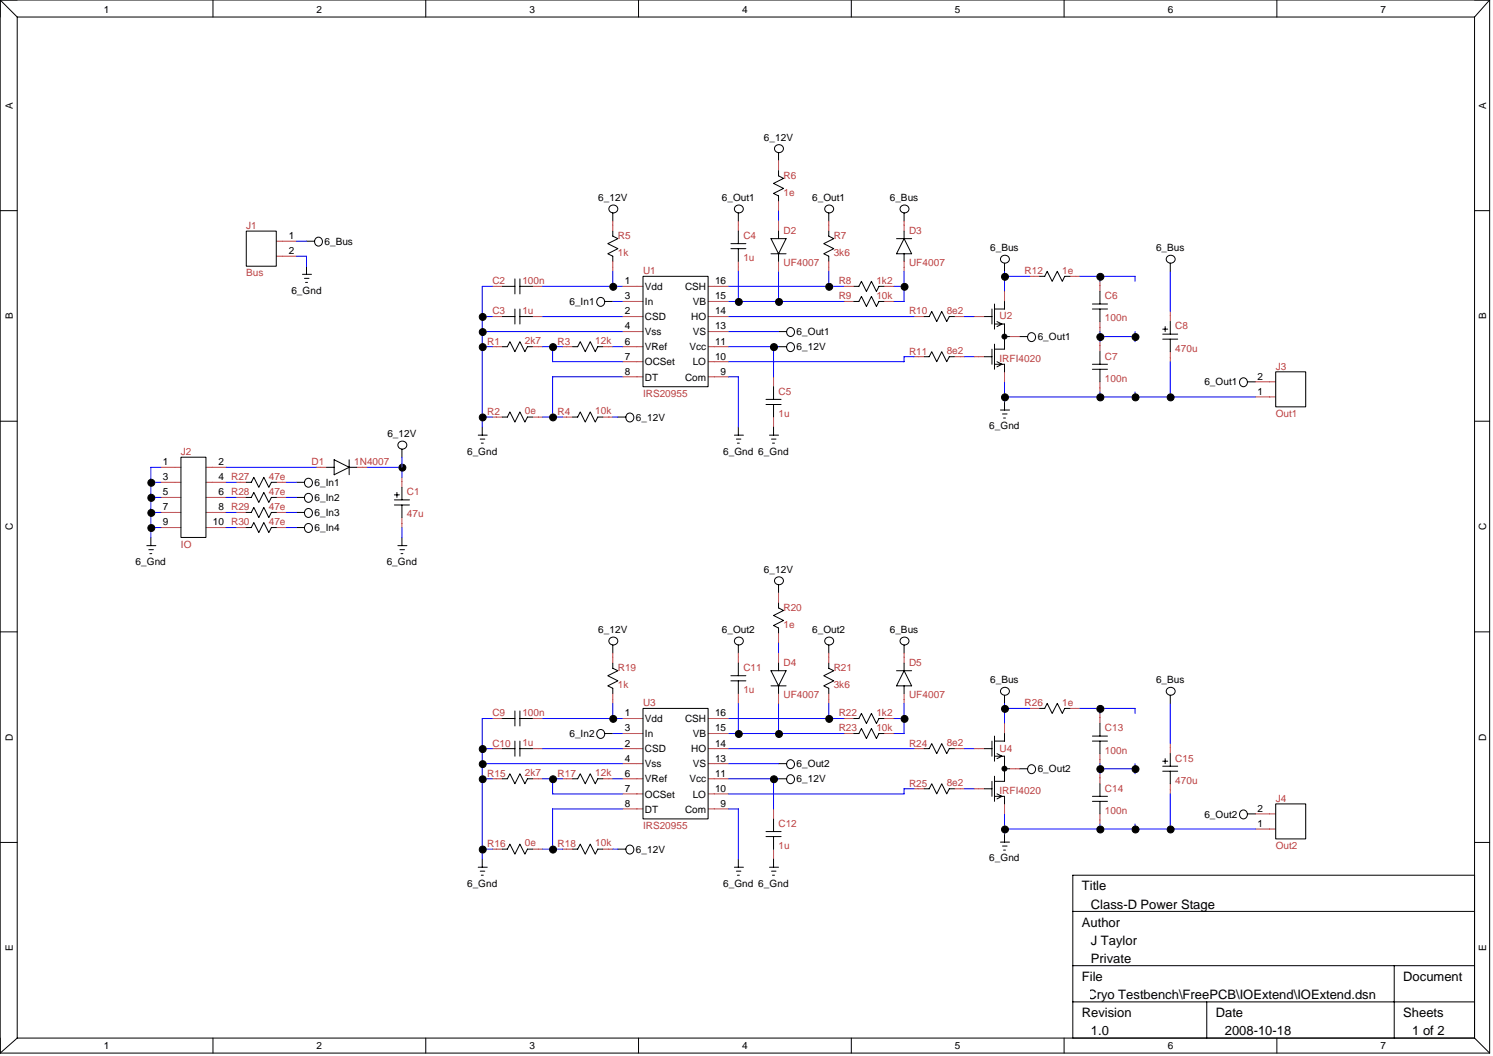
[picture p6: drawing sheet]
<svg xmlns="http://www.w3.org/2000/svg" width="297mm" height="210mm" viewBox="0 0 297 210" stroke-linecap="round" stroke-linejoin="round" font-family="sans-serif">
<g fill="none" stroke="#c04040" stroke-width=".2">
<path d="M154.9 32v2M154.9 40v2M55 48h4M55 50.9h4M98 56.9h1.9M105.9 56.9h2M121.9 44v2M121.9 51.9v2.1M123.9 56.9h4M123.9 59.9h4M140.9 56.9h4M140.9 59.9h4"/>
<path d="M146.9 44v2M146.9 51.9v2.1M154.9 44v2M154.9 51.9v2.1M164.9 44v2M164.9 51.9v2.1M167.9 56.9h2M167.9 59.9h2M175.9 56.9h2M175.9 59.9h2M179.9 44v2M179.9 51.9v2.1"/>
<path d="M199.9 58v1.9M204.8 54.9h2M212.8 54.9h2M218.8 55.9v2.1M98 62.9h1.9M98 68.9h1.9M105.9 62.9h2M105.9 68.9h2M111.9 68.9h2M119.9 68.9h2M123.9 62.9h4M123.9 68.9h4"/>
<path d="M123.9 65.9h4M123.9 71.9h4M123.9 74.9h4M140.9 62.9h4M140.9 68.9h4M140.9 65.9h4M140.9 71.9h4M140.9 74.9h4M153.9 74.9v2M181.9 70.9h2M181.9 62.9h2M189.9 70.9h2"/>
<path d="M189.9 62.9h2M193.9 70.9h2M193.9 62.9h2M199.9 73.9v2M200.8 66.9h2.1M218.8 63.9v2M218.8 67.9v2M218.8 75.9v2M232.8 61.9v2M232.8 69.9v2M249.8 78.9h4M249.8 75.9h4"/>
<path d="M32 92.9h4M32 95.9h4M32 98.9h4M41 92.9h4M41 95.9h4M41 98.9h4M47 95.9h2M47 98.9h2M55 95.9h2M55 98.9h2M63 92.9h2M71 92.9h2"/>
<path d="M80 94.9v2M98 82.9h1.9M105.9 82.9h2M111.9 82.9h2M119.9 82.9h2M153.9 82.9v2M32 101.9h4M32 104.9h4M41 101.9h4M41 104.9h4M47 101.9h2M47 104.9h2"/>
<path d="M55 101.9h2M55 104.9h2M80 102.9v2M154.9 117.9v2M121.9 129.9v2M121.9 137.9v2M146.9 129.9v2M146.9 137.9v2M154.9 125.9v2M154.9 129.9v2M154.9 137.9v2M164.9 129.9v2"/>
<path d="M164.9 137.9v2M179.9 129.9v2M179.9 137.9v2M98 148.9h1.9M98 142.9h1.9M98 154.9h1.9M105.9 148.9h2M105.9 142.9h2M105.9 154.9h2M111.9 154.9h2M119.9 154.9h2M123.9 148.9h4"/>
<path d="M123.9 142.9h4M123.9 154.9h4M123.9 145.9h4M123.9 151.8h4M123.9 157.9h4M140.9 148.9h4M140.9 142.9h4M140.9 154.9h4M140.9 145.9h4M140.9 151.8h4M140.9 157.9h4M167.9 142.9h2"/>
<path d="M167.9 145.9h2M175.9 142.9h2M175.9 145.9h2M181.9 156.8h2M181.9 148.9h2M189.9 156.8h2M189.9 148.9h2M193.9 156.8h2M193.9 148.9h2M199.9 143.9v2M199.9 159.9v1.9M200.8 152.9h2.1"/>
<path d="M204.8 140.9h2M212.8 140.9h2M218.8 141.9v2M218.8 149.9v1.9M218.8 153.9v2M232.8 147.9v2M232.8 155.9v2M98 168.8h1.9M105.9 168.8h2M111.9 168.8h2M119.9 168.8h2M123.9 160.8h4"/>
<path d="M140.9 160.8h4M153.9 160.8v2.1M153.9 168.8v2M218.8 161.8v2.1M249.8 164.8h4M249.8 161.8h4"/>
</g>
<g fill="none" stroke="#000" stroke-width=".2">
<path d="M0 0h296.4M0 0v209.4M0 0l3.4 3.4M3.4 3.4h290M3.4 3.4v203M42.4 0v3.4M84.7 0v3.4M127 0v3.4M169.4 0v3.4M211.7 0v3.4M254 0v3.4M293.4 3.4v203"/>
<path d="M296.4 0v209.4M296.4 0l-3 3.4M154.9 34v1l1 .5-2 1 2 1-2 1 1 .5v1M154.9 30.4v1.6M0 41.9h3.4M49 46h6v6.9h-6zM60.2 54.5h1.8M60.6 55.4h.9M60.8 56.2h.4M61 48h1.6M61 53v1.5M99.9 56.9h2.5"/>
<path d="M102.4 55.5v2.9M103.4 56.9h2.5M103.4 55.5v2.9M120.3 59.9h1.6M121.9 46v.9l1 .6-2 1 2 .9-2 1.1 1 .4v1M121.9 42.4v1.6M127.9 54.9h13v22h-13zM145.4 48.5h3M145.4 49.4h3M146.9 42.4v1.6M146.9 46v2.5M146.9 49.4v2.5"/>
<path d="M153.4 47.5h3l-1.5 3zM153.4 50.5h3M154.9 46v1.5M154.9 50.5v1.4M164.9 46v.9l1 .6-2 1 2 .9-2 1.1 1 .4v1M164.9 42.4v1.6M169.9 56.9h1l.5-1 1 2.1 1-2.1 1 2.1 .5-1.1h1M169.9 59.9h1l.5-1 1 2 1-2 1 2 .5-1h1M178.4 47.5h3M179.9 47.5l1.5 3h-3zM179.9 42.4v1.6M179.9 46v1.5"/>
<path d="M179.9 50.5v1.4M199.9 52.3v1.7M199.9 59.9v1.5h-2M206.8 54.9h1.1l.4-.9 1 1.9 1.1-1.9 .9 1.9 .5-1h1M218.8 58v2.5M232.8 52.3v1.7M293.4 41.9h3M99.9 68.9h1l.5-1 1 2 1-2 1 2 .5-1h1M99.9 62.9h2.5M102.4 61.4v3M103.4 62.9h2.5M103.4 61.4v3"/>
<path d="M113.9 68.9h1l.5-1 1 2 1-2 1 2 .5-1h1M152.4 79.4h3M153.9 76.9v2.5M154.9 68.9h1.6M154.9 65.9h1.6M183.9 70.9h1l.5-1 1 2 1-2 1 2 .5-1h1M183.9 62.9h1l.5-1 1 2 1-2 1 2 .5-1h1M195.9 70.9h1.5M195.9 62.9h1.5M197.4 61.4v3M197.4 69.4v3M197.9 64.4h2v5h-2"/>
<path d="M197.9 72.4h2v1.5M197.9 60.5v4.9M197.9 68.4v5M198.3 63.9l1 .5-1 .5M198.3 71.9l1 .5-1 .5M199.9 79.9v1.6M199.9 66.9h.9M202.9 66.9h1.5M217.3 72.4h3M217.3 73.4h3M217.3 60.5h3M217.3 61.4h3"/>
<path d="M218.8 61.4v2.5M218.8 69.9v2.5M218.8 73.4v2.5M231.3 66.4h3M231.3 67.4h3M231.3 65.4h1M231.8 64.9v1M232.8 63.9v2.5M232.8 67.4v2.5M248.2 75.9h1.6M253.8 73.9h6v7h-6zM0 83.8h3.4"/>
<path d="M36 90.9h5v16h-5zM49 95.9h1l.5-1 1 2 1-2 1 2 .5-1h1M49 98.9h1l.5-1 1 2 1-2 1 2 .5-1h1M59 95.9h1.6M59 98.9h1.6M65 92.9h1.5M66.5 91.4l3 1.5-3 1.5zM69.5 91.4v3M69.5 92.9h1.5M78.5 99.4h3M78.5 98.4h1M79 97.9v1"/>
<path d="M80 89.3v1.6M80 96.9v2.5M95.1 86.5h1.8M95.5 87.3h1M95.8 88.1h.4M95.9 84.9v1.6M99.9 82.9h1l.5-1 1 2 1-2 1 2 .5-1h1M113.9 82.9h1l.5-1 1 2 1-2 1 2 .5-1h1M122.9 82.9h1.6M146.1 86.5h1.8M146.5 87.3h.9M146.7 88.1h.4"/>
<path d="M146.9 84.9v1.6M152.4 80.4h3M153.1 86.5h1.8M153.5 87.3h.9M153.7 88.1h.4M153.9 80.4v2.5M153.9 84.9v1.6M199 81.5h1.8M199.4 82.3h1M199.7 83.1h.3M293.4 83.8h3M29.2 108.5h1.8"/>
<path d="M29.6 109.3h.9M29.8 110.1h.4M30 106.9v1.6M49 101.9h1l.5-1 1 2 1-2 1 2 .5-1h1M49 104.9h1l.5-1 1 2 1-2 1 2 .5-1h1M59 101.9h1.6M59 104.9h1.6M78.5 100.4h3M79.2 108.5h1.8M79.6 109.3h.9M79.8 110.1h.4M80 100.4v2.5"/>
<path d="M80 106.9v1.6M154.9 119.9v1l1 .5-2 1 2 1-2 1 1 .5v1M154.9 116.3v1.6M0 125.6h3.4M121.9 131.9v1l1 .5-2 1 2 1-2 1 1 .5v1M121.9 128.3v1.6M145.4 134.4h3M145.4 135.4h3M146.9 128.3v1.6M146.9 131.9v2.5M146.9 135.4v2.5M153.4 133.4h3l-1.5 3z"/>
<path d="M153.4 136.4h3M154.9 131.9v1.5M154.9 136.4v1.5M164.9 131.9v1l1 .5-2 1 2 1-2 1 1 .5v1M164.9 128.3v1.6M178.4 133.4h3M179.9 133.4l1.5 3h-3zM179.9 128.3v1.6M179.9 131.9v1.5M179.9 136.4v1.5M199.9 138.3v1.6M232.8 138.3v1.6"/>
<path d="M293.4 125.6h3M99.9 154.9h1l.5-1 1 2 1-2 1 2 .5-1h1M99.9 148.9h2.5M99.9 142.9h2.5M102.4 141.4v3M102.4 147.4v3M103.4 141.4v3M103.4 147.4v3M103.4 148.9h2.5M103.4 142.9h2.5M113.9 154.9h1l.5-1 1 2 1-2 1 2 .5-1h1M120.3 145.9h1.6"/>
<path d="M127.9 140.9h13v21.9h-13zM154.9 154.9h1.6M154.9 151.8h1.6M169.9 142.9h1l.5-1 1 2 1-2 1 2 .5-1h1M169.9 145.9h1l.5-1 1 2 1-2 1 2 .5-1h1M183.9 156.8h1l.5-.9 1 2 1-2 1 2 .5-1.1h1M183.9 148.9h1l.5-1 1 2 1-2 1 2 .5-1h1M195.9 156.8h1.5M195.9 148.9h1.5M197.4 147.4v3M197.4 155.4v2.9M197.9 150.4h2v5h-2"/>
<path d="M197.9 158.3h2v1.6M197.9 146.4v5M197.9 154.3v5M198.3 149.9l1 .5-1 .5M198.3 157.9l1 .4-1 .6M199.9 145.9v1.5h-2M199.9 152.9h.9M202.9 152.9h1.5M206.8 140.9h1.1l.4-1 1 2 1.1-2 .9 2 .5-1h1M217.3 158.3h3M217.3 159.3h3M217.3 146.4h3"/>
<path d="M217.3 147.4h3M218.8 143.9v2.5M218.8 147.4v2.5M218.8 155.9v2.4M218.8 159.3v2.5M231.3 152.4h3M231.3 153.4h3M231.3 151.4h1M231.8 150.9v.9M232.8 149.9v2.5M232.8 153.4v2.5M253.8 159.9h6v6.9h-6z"/>
<path d="M0 167.5h3.4M95.1 172.4h1.8M95.5 173.2h1M95.8 174h.4M95.9 170.8v1.6M99.9 168.8h1l.5-.9 1 1.9 1-1.9 1 1.9 .5-1h1M113.9 168.8h1l.5-.9 1 1.9 1-1.9 1 1.9 .5-1h1M122.9 168.8h1.6M146.1 172.4h1.8M146.5 173.2h.9M146.7 174h.4M146.9 170.8v1.6"/>
<path d="M152.4 165.4h3M152.4 166.3h3M153.1 172.4h1.8M153.5 173.2h.9M153.7 174h.4M153.9 162.9v2.5M153.9 166.3v2.5M153.9 170.8v1.6M199 167.4h1.8M199.4 168.2h1M199.7 169h.3M199.9 165.8v1.6"/>
<path d="M248.2 161.8h1.6M293.4 174h-80v32.4M293.4 167.5h3M213.4 181.2h80M213.4 192h80M213.4 199.2h80M240.1 199.2v7.2M277.4 192v14.4M0 209.4h296.4M3.4 206.4h290M3.4 206.4l-3.4 3M42.4 206.4v3"/>
<path d="M84.7 206.4v3M127 206.4v3M169.4 206.4v3M211.7 206.4v3M254 206.4v3M293.4 206.4l3 3"/>
<circle cx="155" cy="29.6" r=".85"/>
<circle cx="63.3" cy="48" r=".83"/>
<circle cx="119.5" cy="60" r=".84"/>
<circle cx="122.1" cy="41.6" r=".85"/>
<circle cx="147" cy="41.6" r=".85"/>
<circle cx="165" cy="41.6" r=".85"/>
<circle cx="180" cy="41.6" r=".85"/>
<circle cx="200" cy="51.6" r=".85"/>
<circle cx="233" cy="51.6" r=".85"/>
<circle cx="157.2" cy="66" r=".83"/>
<circle cx="157.2" cy="69" r=".83"/>
<circle cx="205.2" cy="67" r=".84"/>
<circle cx="247.3" cy="76" r=".83"/>
<circle cx="61.3" cy="96" r=".84"/>
<circle cx="61.3" cy="99" r=".84"/>
<circle cx="80.1" cy="88.5" r=".85"/>
<circle cx="125.3" cy="83" r=".84"/>
<circle cx="61.3" cy="105" r=".84"/>
<circle cx="61.3" cy="102" r=".84"/>
<circle cx="155" cy="115.5" r=".85"/>
<circle cx="122.1" cy="127.5" r=".85"/>
<circle cx="147" cy="127.5" r=".85"/>
<circle cx="165" cy="127.5" r=".85"/>
<circle cx="180" cy="127.5" r=".85"/>
<circle cx="200" cy="137.5" r=".85"/>
<circle cx="233" cy="137.5" r=".85"/>
<circle cx="119.5" cy="145.9" r=".84"/>
<circle cx="157.2" cy="151.9" r=".83"/>
<circle cx="157.2" cy="154.9" r=".83"/>
<circle cx="205.2" cy="152.9" r=".84"/>
<circle cx="125.3" cy="168.9" r=".84"/>
<circle cx="247.3" cy="161.9" r=".83"/>
</g>
<g fill="none" stroke="#00f" stroke-width=".2">
<path d="M59 48h2M59 50.9h2v2.1M98 56.9h-2.1v28M107.9 56.9h16M121.9 59.9h2M121.9 54v2.9M144.9 59.9h23M144.9 56.9h23M146.9 54v5.9M154.9 42v2M154.9 54v5.9M164.9 54v2.9"/>
<path d="M177.9 56.9h2M179.9 54v5.9h-2M199.9 54v4M199.9 54.9h4.9M214.8 54.9h11v1M218.8 54.9v1M232.8 54v7.9M95.9 62.9h2.1M95.9 68.9h2.1M95.9 65.9h28M107.9 62.9h16M107.9 68.9h4"/>
<path d="M109.9 68.9v3h14M121.9 68.9h2M123.9 74.9h-14v8M144.9 62.9h37M144.9 74.9h2v10M144.9 68.9h10M144.9 65.9h10M153.9 68.9v6M181.9 70.9h-2v1h-35M191.9 62.9h2M191.9 70.9h2M199.9 75.9v4"/>
<path d="M199.9 78.9h49.9M218.8 65.9v2M218.8 77.9v1M218.8 66.9h7M225.8 65.9v2M225.8 77.9v1M232.8 71.9v7M30 98.9h2M30 95.9h2M32 92.9h-2v14M45 98.9h2M45 95.9h2"/>
<path d="M45 92.9h18M57 98.9h2M57 95.9h2M73 92.9h7M80 90.9v4M95.9 82.9h2.1M107.9 82.9h4M121.9 82.9h1M30 104.9h2M30 101.9h2M45 104.9h2M45 101.9h2"/>
<path d="M57 104.9h2M57 101.9h2M80 104.9v2M121.9 139.9v3M146.9 139.9v6M154.9 127.9v2M154.9 139.9v6M164.9 139.9v3M179.9 139.9v6h-2M199.9 139.9v4M232.8 139.9v8M95.9 148.9h2.1"/>
<path d="M95.9 154.9h2.1M95.9 151.8h28M98 142.9h-2.1v27.9M107.9 148.9h16M107.9 154.9h4M107.9 142.9h16M109.9 154.9v3h14M121.9 154.9h2M121.9 145.9h2M144.9 148.9h37M144.9 154.9h10M144.9 151.8h10"/>
<path d="M144.9 145.9h23M144.9 142.9h23M153.9 154.9v5.9M177.9 142.9h2M181.9 156.8h-2v1.1h-35M191.9 148.9h2M191.9 156.8h2M199.9 140.9h4.9M214.8 140.9h11v1M218.8 140.9v1M218.8 151.8v2.1M218.8 152.9h7"/>
<path d="M225.8 151.8v2.1M232.8 157.9v6.9M95.9 168.8h2.1M107.9 168.8h4M121.9 168.8h1M123.9 160.8h-14v8M144.9 160.8h2v10M199.9 161.8v4M199.9 164.8h49.9M218.8 163.9v.9M225.8 163.9v.9"/>
</g>
<g fill="#000" stroke="#000" stroke-width=".2">
<circle cx="122" cy="57" r=".69"/>
<circle cx="165" cy="57" r=".69"/>
<circle cx="180" cy="57" r=".69"/>
<circle cx="199.9" cy="55" r=".69"/>
<circle cx="218.9" cy="55" r=".7"/>
<circle cx="96" cy="69" r=".69"/>
<circle cx="96" cy="63" r=".69"/>
<circle cx="96" cy="66" r=".69"/>
<circle cx="110" cy="69" r=".69"/>
<circle cx="147" cy="60" r=".69"/>
<circle cx="154" cy="69" r=".7"/>
<circle cx="155" cy="60" r=".69"/>
<circle cx="199.8" cy="66.9" r=".49"/>
<circle cx="199.9" cy="79" r=".69"/>
<circle cx="218.9" cy="79" r=".7"/>
<circle cx="218.9" cy="67" r=".7"/>
<circle cx="225.9" cy="79" r=".7"/>
<circle cx="225.9" cy="67" r=".69"/>
<circle cx="232.9" cy="79" r=".7"/>
<circle cx="30.1" cy="99" r=".69"/>
<circle cx="30.1" cy="96" r=".69"/>
<circle cx="80.1" cy="93" r=".69"/>
<circle cx="96" cy="83" r=".69"/>
<circle cx="110" cy="83" r=".69"/>
<circle cx="30.1" cy="105" r=".69"/>
<circle cx="30.1" cy="102" r=".69"/>
<circle cx="96" cy="148.9" r=".69"/>
<circle cx="96" cy="154.9" r=".69"/>
<circle cx="96" cy="151.9" r=".69"/>
<circle cx="110" cy="154.9" r=".69"/>
<circle cx="122" cy="142.9" r=".69"/>
<circle cx="147" cy="146" r=".69"/>
<circle cx="154" cy="155" r=".7"/>
<circle cx="155" cy="146" r=".69"/>
<circle cx="165" cy="142.9" r=".69"/>
<circle cx="180" cy="142.9" r=".69"/>
<circle cx="199.8" cy="152.8" r=".49"/>
<circle cx="199.9" cy="141" r=".69"/>
<circle cx="218.9" cy="152.9" r=".7"/>
<circle cx="218.9" cy="141" r=".7"/>
<circle cx="225.9" cy="152.9" r=".69"/>
<circle cx="96" cy="168.9" r=".69"/>
<circle cx="110" cy="168.9" r=".69"/>
<circle cx="199.9" cy="164.9" r=".69"/>
<circle cx="218.9" cy="164.9" r=".7"/>
<circle cx="225.9" cy="164.9" r=".69"/>
<circle cx="232.9" cy="164.9" r=".69"/>
</g>
<g font-size="2.6">
<text x="215.2" y="177.1">Title</text>
<text x="215.2" y="184.3">Author</text>
<text x="217" y="180.7">Class-D Power Stage</text>
<text x="217" y="187.9">J Taylor</text>
<text x="217" y="191.5">Private</text>
<text x="215.2" y="195.1">File</text>
<text x="279.2" y="195.1">Document</text>
<text x="215.2" y="202.2">Revision</text>
<text x="216.3" y="198.6">Cryo Testbench\FreePCB\IOExtend\IOExtend.dsn</text>
<text x="241.9" y="202.2">Date</text>
<text x="279.2" y="202.2">Sheets</text>
<text x="217" y="205.8">1.0</text>
<text x="243.7" y="205.8">2008-10-18</text>
<text x="281" y="205.8">1 of 2</text>
</g>
<g font-size="2">
<text x="20.7" y="2.6">1</text>
<text x="63" y="2.6">2</text>
<text x="105.3" y="2.6">3</text>
<text x="147.7" y="2.6">4</text>
<text x="190" y="2.6">5</text>
<text x="232.3" y="2.6">6</text>
<text x="274.7" y="2.6">7</text>
<text x="2.6" y="21.6" transform="rotate(-90 2.6 21.6)">A</text>
<text x="295.7" y="21.6" transform="rotate(-90 295.7 21.6)">A</text>
<text x="152" y="27.9">6_12V</text>
<text x="119" y="39.9">6_12V</text>
<text x="143.6" y="39.9">6_Out1</text>
<text x="161.6" y="39.9">6_Out1</text>
<text x="177" y="39.9">6_Bus</text>
<text x="57.5" y="47.5">1</text>
<text x="57.5" y="50.5">2</text>
<text x="64.6" y="48.7">6_Bus</text>
<text x="197" y="49.9">6_Bus</text>
<text x="230" y="49.9">6_Bus</text>
<text x="58" y="58.4">6_Gnd</text>
<text x="124.3" y="56.5">1</text>
<text x="124.3" y="59.5">3</text>
<text x="128.3" y="57.7">Vdd</text>
<text x="136.3" y="57.7">CSH</text>
<text x="142.3" y="59.5">15</text>
<text x="142.3" y="56.5">16</text>
<text x="2.6" y="63.5" transform="rotate(-90 2.6 63.5)">B</text>
<text x="113.3" y="60.7">6_In1</text>
<text x="124.3" y="62.5">2</text>
<text x="124.3" y="65.5">4</text>
<text x="128.3" y="63.7">CSD</text>
<text x="128.3" y="60.7">In</text>
<text x="137.5" y="63.7">HO</text>
<text x="137.8" y="60.7">VB</text>
<text x="142.3" y="65.5">13</text>
<text x="142.3" y="62.5">14</text>
<text x="295.7" y="63.5" transform="rotate(-90 295.7 63.5)">B</text>
<text x="124.3" y="68.5">6</text>
<text x="124.3" y="71.5">7</text>
<text x="128.3" y="66.7">Vss</text>
<text x="128.3" y="69.7">VRef</text>
<text x="137.2" y="69.7">Vcc</text>
<text x="137.8" y="66.7">VS</text>
<text x="142.3" y="71.5">10</text>
<text x="142.3" y="68.5">11</text>
<text x="158.5" y="69.7">6_12V</text>
<text x="158.5" y="66.7">6_Out1</text>
<text x="206.5" y="67.6">6_Out1</text>
<text x="124.3" y="74.5">8</text>
<text x="128.3" y="72.7">OCSet</text>
<text x="128.3" y="75.7">DT</text>
<text x="136.3" y="75.7">Com</text>
<text x="137.8" y="72.7">LO</text>
<text x="143.4" y="74.5">9</text>
<text x="239.6" y="76.6">6_Out1</text>
<text x="250.2" y="75.5">2</text>
<text x="126.5" y="83.6">6_12V</text>
<text x="250.2" y="78.5">1</text>
<text x="77.1" y="86.9">6_12V</text>
<text x="196.8" y="85.4">6_Gnd</text>
<text x="32.4" y="92.5">1</text>
<text x="32.4" y="95.5">3</text>
<text x="43.5" y="95.5">4</text>
<text x="43.5" y="92.5">2</text>
<text x="92.9" y="90.4">6_Gnd</text>
<text x="143.9" y="90.4">6_Gnd 6_Gnd</text>
<text x="32.4" y="98.5">5</text>
<text x="32.4" y="101.5">7</text>
<text x="43.5" y="101.5">8</text>
<text x="43.5" y="98.5">6</text>
<text x="62.6" y="96.6">6_In1</text>
<text x="62.6" y="99.6">6_In2</text>
<text x="2.6" y="105.4" transform="rotate(-90 2.6 105.4)">C</text>
<text x="32.4" y="104.5">9</text>
<text x="42.4" y="104.5">10</text>
<text x="62.6" y="102.6">6_In3</text>
<text x="62.6" y="105.6">6_In4</text>
<text x="295.7" y="105.4" transform="rotate(-90 295.7 105.4)">C</text>
<text x="27" y="112.4">6_Gnd</text>
<text x="76.9" y="112.4">6_Gnd</text>
<text x="152" y="113.9">6_12V</text>
<text x="119" y="125.9">6_12V</text>
<text x="143.6" y="125.9">6_Out2</text>
<text x="161.6" y="125.9">6_Out2</text>
<text x="177" y="125.9">6_Bus</text>
<text x="197" y="135.8">6_Bus</text>
<text x="230" y="135.8">6_Bus</text>
<text x="124.3" y="142.5">1</text>
<text x="128.3" y="143.6">Vdd</text>
<text x="136.3" y="143.6">CSH</text>
<text x="142.3" y="142.5">16</text>
<text x="2.6" y="147.3" transform="rotate(-90 2.6 147.3)">D</text>
<text x="113.3" y="146.6">6_In2</text>
<text x="124.3" y="148.4">2</text>
<text x="124.3" y="145.4">3</text>
<text x="128.3" y="149.6">CSD</text>
<text x="128.3" y="146.6">In</text>
<text x="137.5" y="149.6">HO</text>
<text x="137.8" y="146.6">VB</text>
<text x="142.3" y="145.4">15</text>
<text x="142.3" y="148.4">14</text>
<text x="295.7" y="147.3" transform="rotate(-90 295.7 147.3)">D</text>
<text x="124.3" y="151.4">4</text>
<text x="124.3" y="154.4">6</text>
<text x="128.3" y="152.6">Vss</text>
<text x="128.3" y="155.6">VRef</text>
<text x="137.2" y="155.6">Vcc</text>
<text x="137.8" y="152.6">VS</text>
<text x="142.3" y="151.4">13</text>
<text x="142.3" y="154.4">11</text>
<text x="158.5" y="155.6">6_12V</text>
<text x="158.5" y="152.6">6_Out2</text>
<text x="206.5" y="153.6">6_Out2</text>
<text x="124.3" y="157.4">7</text>
<text x="124.3" y="160.4">8</text>
<text x="128.3" y="158.6">OCSet</text>
<text x="128.3" y="161.6">DT</text>
<text x="136.3" y="161.6">Com</text>
<text x="137.8" y="158.6">LO</text>
<text x="142.3" y="157.4">10</text>
<text x="143.4" y="160.4">9</text>
<text x="250.2" y="161.4">2</text>
<text x="239.6" y="162.6">6_Out2</text>
<text x="250.2" y="164.4">1</text>
<text x="126.5" y="169.6">6_12V</text>
<text x="196.8" y="171.3">6_Gnd</text>
<text x="92.9" y="176.3">6_Gnd</text>
<text x="143.9" y="176.3">6_Gnd 6_Gnd</text>
<text x="2.6" y="189.1" transform="rotate(-90 2.6 189.1)">E</text>
<text x="295.7" y="189.1" transform="rotate(-90 295.7 189.1)">E</text>
<text x="20.7" y="208.6">1</text>
<text x="63" y="208.6">2</text>
<text x="105.3" y="208.6">3</text>
<text x="147.7" y="208.6">4</text>
<text x="190" y="208.6">5</text>
<text x="232.3" y="208.6">6</text>
<text x="274.7" y="208.6">7</text>
</g>
<g font-size="2" fill="#c04040">
<text x="155.9" y="35.5">R6</text>
<text x="155.9" y="38.9">1e</text>
<text x="49" y="45.5">J1</text>
<text x="122.9" y="47.5">R5</text>
<text x="147.9" y="47.5">C4</text>
<text x="155.9" y="46.5">D2</text>
<text x="165.9" y="47.5">R7</text>
<text x="180.9" y="46.5">D3</text>
<text x="122.9" y="50.9">1k</text>
<text x="147.9" y="51.9">1u</text>
<text x="155.9" y="52.9">UF4007</text>
<text x="165.9" y="50.9">3k6</text>
<text x="180.9" y="52.9">UF4007</text>
<text x="49" y="54.9">Bus</text>
<text x="98" y="56.5">C2</text>
<text x="103.9" y="56.4">100n</text>
<text x="127.9" y="54.5">U1</text>
<text x="166.9" y="56.5">R8</text>
<text x="166.9" y="59.5">R9</text>
<text x="174.4" y="56.4">1k2</text>
<text x="174.4" y="59.4">10k</text>
<text x="203.9" y="54.5">R12</text>
<text x="211.3" y="54.4">1e</text>
<text x="219.8" y="59.5">C6</text>
<text x="98" y="62.5">C3</text>
<text x="103.9" y="62.4">1u</text>
<text x="180.9" y="62.5">R10</text>
<text x="188.4" y="62.4">8e2</text>
<text x="198.9" y="63.5">U2</text>
<text x="219.8" y="63.9">100n</text>
<text x="233.8" y="65.5">C8</text>
<text x="96.9" y="68.5">R1</text>
<text x="104.4" y="68.4">2k7</text>
<text x="110.9" y="68.5">R3</text>
<text x="118.4" y="68.4">12k</text>
<text x="180.9" y="70.5">R11</text>
<text x="188.4" y="70.4">8e2</text>
<text x="198.9" y="71.9">IRFI4020</text>
<text x="219.8" y="71.5">C7</text>
<text x="233.8" y="69.9">470u</text>
<text x="219.8" y="75.9">100n</text>
<text x="253.8" y="73.5">J3</text>
<text x="96.9" y="82.5">R2</text>
<text x="104.4" y="82.4">0e</text>
<text x="110.9" y="82.5">R4</text>
<text x="118.4" y="82.4">10k</text>
<text x="127.9" y="78.9">IRS20955</text>
<text x="154.9" y="78.5">C5</text>
<text x="154.9" y="82.9">1u</text>
<text x="253.8" y="82.9">Out1</text>
<text x="36" y="90.5">J2</text>
<text x="46" y="95.5">R27</text>
<text x="53.5" y="95.4">47e</text>
<text x="62" y="92.5">D1</text>
<text x="70.5" y="92.4">1N4007</text>
<text x="46" y="98.5">R28</text>
<text x="46" y="101.5">R29</text>
<text x="53.5" y="98.4">47e</text>
<text x="53.5" y="101.4">47e</text>
<text x="81" y="98.5">C1</text>
<text x="46" y="104.5">R30</text>
<text x="53.5" y="104.4">47e</text>
<text x="81" y="102.9">47u</text>
<text x="36" y="108.9">IO</text>
<text x="155.9" y="121.5">R20</text>
<text x="155.9" y="124.9">1e</text>
<text x="122.9" y="133.5">R19</text>
<text x="122.9" y="136.8">1k</text>
<text x="147.9" y="133.5">C11</text>
<text x="147.9" y="137.8">1u</text>
<text x="155.9" y="132.5">D4</text>
<text x="165.9" y="133.5">R21</text>
<text x="165.9" y="136.8">3k6</text>
<text x="180.9" y="132.5">D5</text>
<text x="98" y="142.5">C9</text>
<text x="103.9" y="142.3">100n</text>
<text x="127.9" y="140.4">U3</text>
<text x="155.9" y="138.9">UF4007</text>
<text x="166.9" y="142.5">R22</text>
<text x="174.4" y="142.3">1k2</text>
<text x="180.9" y="138.9">UF4007</text>
<text x="203.9" y="140.4">R26</text>
<text x="211.3" y="140.3">1e</text>
<text x="98" y="148.4">C10</text>
<text x="103.9" y="148.3">1u</text>
<text x="166.9" y="145.4">R23</text>
<text x="174.4" y="145.3">10k</text>
<text x="180.9" y="148.4">R24</text>
<text x="188.4" y="148.3">8e2</text>
<text x="198.9" y="149.4">U4</text>
<text x="219.8" y="145.4">C13</text>
<text x="219.8" y="149.8">100n</text>
<text x="96.9" y="154.4">R15</text>
<text x="104.4" y="154.3">2k7</text>
<text x="110.9" y="154.4">R17</text>
<text x="118.4" y="154.3">12k</text>
<text x="233.8" y="151.4">C15</text>
<text x="233.8" y="155.8">470u</text>
<text x="180.9" y="156.4">R25</text>
<text x="188.4" y="156.3">8e2</text>
<text x="198.9" y="157.8">IRFI4020</text>
<text x="219.8" y="157.4">C14</text>
<text x="219.8" y="161.8">100n</text>
<text x="253.8" y="159.4">J4</text>
<text x="127.9" y="164.8">IRS20955</text>
<text x="154.9" y="164.4">C12</text>
<text x="96.9" y="168.4">R16</text>
<text x="104.4" y="168.3">0e</text>
<text x="110.9" y="168.4">R18</text>
<text x="118.4" y="168.3">10k</text>
<text x="154.9" y="168.8">1u</text>
<text x="253.8" y="168.8">Out2</text>
</g>
</svg>
